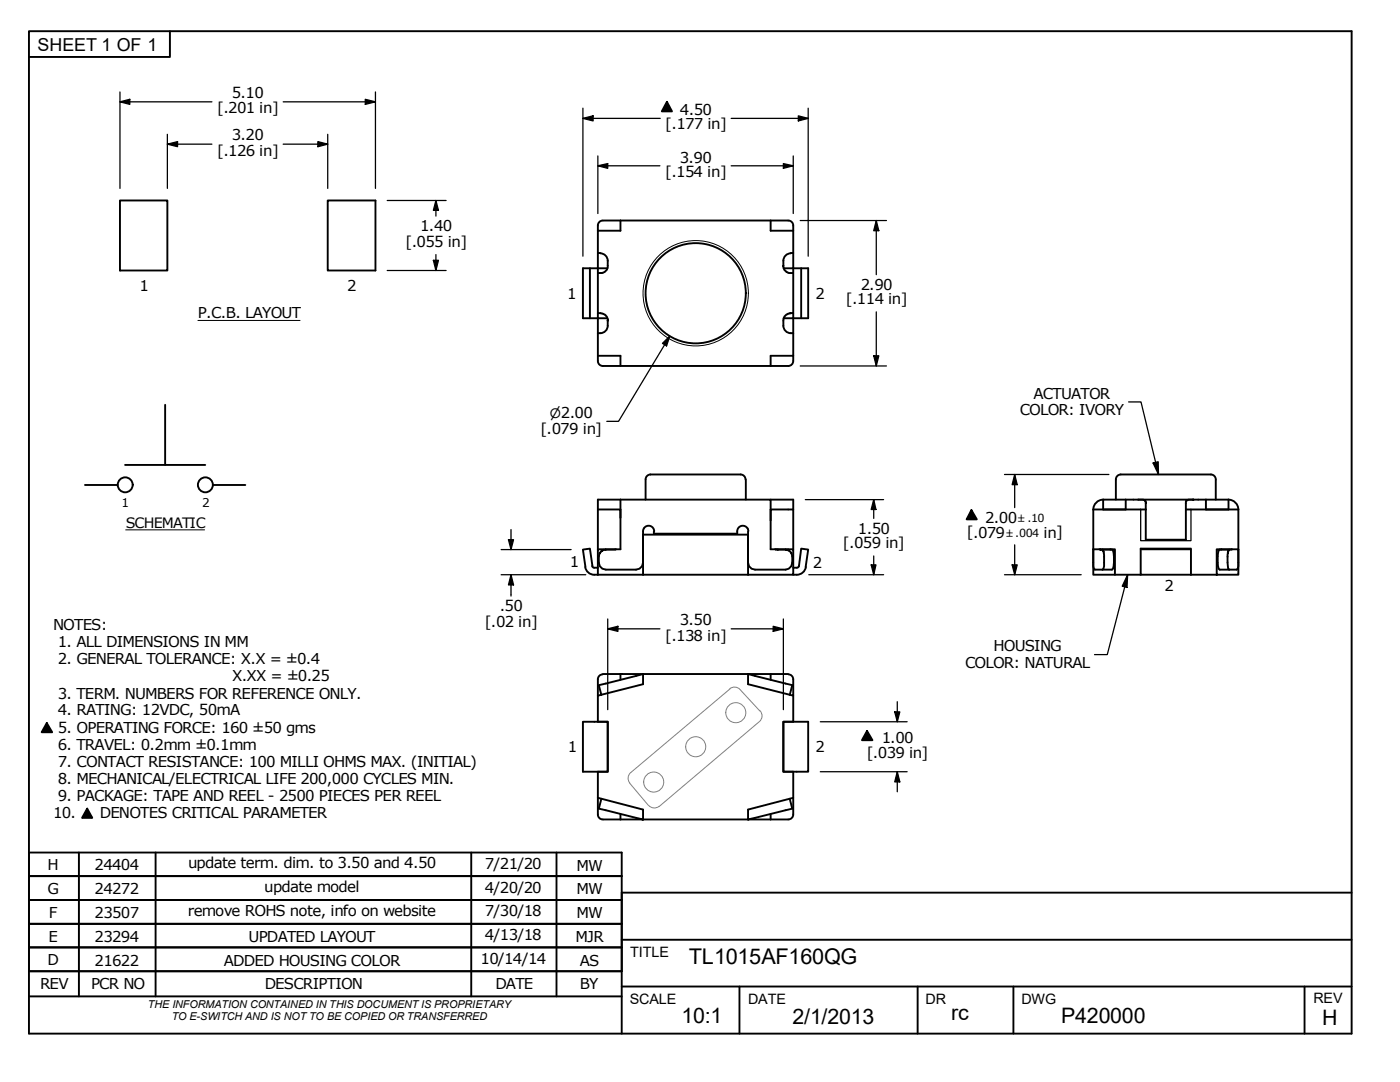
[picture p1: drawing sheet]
<svg xmlns="http://www.w3.org/2000/svg" width="279mm" height="216mm" viewBox="0 0 279 216" stroke-linecap="round" stroke-linejoin="round" font-family="sans-serif">
<!-- layer: Visible Edges(ANSI) -->
<g fill="none" stroke="#000" stroke-width=".38">
<path d="M117.7 53.5v10M119.3 50.5h.5M119.8 50.5a1.49 1.49 0 0 1 1.5 1.5M119.8 54.5h-.5v8h.6a1.41 1.41 0 0 1 1.4 1.5v-.1M120.3 44a.98 .98 0 0 0-1 1v9.5M120.3 44h37a.98 .98 0 0 1 1 1v9.5M121.2 53.5h-4.9v10h4.9M121.3 52v1a1.41 1.41 0 0 1-1.5 1.5h.1M123.8 44v2h-4.5M153.8 44v2h4.5M156.3 53.1v-.1a1.51 1.51 0 0 0 1.5 1.5h.5v8h-.5M156.3 52v1"/>
<path d="M156.4 53.5h4.9v10h-4.9M157.8 50.5h.5M157.8 50.5a1.49 1.49 0 0 0-1.5 1.5M159.9 53.5v10M119.3 71h4.5v2h30M119.3 62.5v9.5M119.3 66.5h.5M119.3 72a.98 .98 0 0 0 1 1M120.3 73h3.5M121.3 64a1.95 1.95 0 0 1-1 2.4l-.5 .1M157.7 62.5a1.52 1.52 0 0 0-1.4 1.5 1.95 1.95 0 0 0 1.1 2.4l.9 .1M158.3 71h-4.5v2"/>
<path d="M158.3 62.5v9.5M158.3 72a.98 .98 0 0 1-1 1h-3.5M123.8 99.7h30v4.2M123.8 99.7v3.6M123.8 99.7h-4.5v9.9M128.8 95.7v4M129.8 94.7h18M129.8 94.7a.98 .98 0 0 0-1 1M147.8 94.7a.98 .98 0 0 1 1 1M148.8 95.7v4M153.8 99.7h4.5v9.9M220.2 99.7h25v2h-4.5v-2"/>
<path d="M220.2 99.7v2h4.5v-2M220.2 99.7a2 2 0 0 0-2 2M222.7 95.7v4M227.1 99.7h.2a1.13 1.13 0 0 1 1.4 .5v.2v-.1M238.1 99.7h.1h-.1a1.13 1.13 0 0 0-1.4 .5v7.5h-8v-7.3M241.6 94.7a.98 .98 0 0 1 1 1M241.7 94.7h-18a.98 .98 0 0 0-1 1M242.6 95.7v4M245.1 99.7a2 2 0 0 1 2 2M116.8 113.1a1.81 1.81 0 0 0 1.8 1.6h30.7M118.2 112.9l.2 .3 .9 .1M118.2 113l-.5-3.5-1.4 .2 .5 3.5"/>
<path d="M119.3 101.7h4.5v7.9h-4.5v5.1M119.7 110.4a3.6 3.6 0 0 0 0 2.6l.5 .5 .7 .2h6l.7-.2 .5-.5 .2-.7M120.8 109.7l-.5 .1-.5 .5M122.9 109.6l-2 .1M128.3 106.7h21v8M130.6 106a1.11 1.11 0 0 0-1.2-1.1 1.11 1.11 0 0 0-1.1 1.1v8.7M149.3 106v6.3l.2 .7 .5 .5 .7 .2h6.1l.6-.2a2.7 2.7 0 0 0 .5-3.1l-.5-.6-.6-.1M149.4 106a1.15 1.15 0 0 0-1.4-1.1 1.15 1.15 0 0 0-.9 1.6h-16.6v-.5M154.7 109.6l.5 .1M155.3 109.7h1.5M158.3 101.7h-4.5v7.9h4.5v5.1h-9M158.3 114.7h.7"/>
<path d="M158.3 113.3h.7M159.4 112.9l-.4 .4M159.4 113l.5-3.5 1.4 .2-.5 3.5M160.8 113.1a1.81 1.81 0 0 1-1.8 1.6M218.2 101.7v11.3l.1 .5 .2 .2h3.4a3.4 3.4 0 0 0 .4-2.6l-.2-1.2-.2-.2h-1.9M218.2 101.7h10.5M218.2 109.6h4.3v5.1h-4.3zM219.5 109.6l.1 .1M219.6 109.7a.55 .55 0 0 1 .6 .1 .55 .55 0 0 1 .1 .6v2.6l-.3 .7M221.6 109.6l.1 .1M222.5 114.7h5.1M227.6 109.5h10.1v5.2h-10.1z"/>
<path d="M236.7 101.7h10.4M237.7 114.7h5.1M242.8 109.6h4.3v5.1h-4.3zM243.8 109.6l-.2 .1M245 110.4v.7a4.2 4.2 0 0 0 .3 2.6M245.9 109.6l-.1 .1a.6 .6 0 0 0-.8 .7v-.1M247.1 101.7v11.3l-.1 .5-.2 .2h-3.4a3.4 3.4 0 0 1-.4-2.6l.2-1.2 .2-.2h2M119.3 135.5v8.5h2v10h-2v5.2M120.3 134.6a.98 .98 0 0 0-1 .9M120.3 134.5h3.5v1.1M124 134.5h-.2h4.5M128.3 134.5l-8.8 2.2 .5 2"/>
<path d="M128.3 134.5v2l-9 2.3M128.3 134.5v.1M128.3 134.5h21M149.3 134.5h4.5M149.3 134.5v2l9 2.3v-3.3M149.3 134.5l.1 .1M149.3 134.5l8.8 2.2-.5 2M157.3 134.5h-3.5v1.1M157.3 134.6a.98 .98 0 0 1 1 .9M158.3 138.8v5.2h-2v10h2v5.2M116.3 144h5v10h-5zM120 159.4l-.5 2 8.8 2.1v-2l-9-2.3v3.3"/>
<path d="M156.3 144h5v10h-5zM157.6 159.4l.5 2-8.8 2.1M119.3 162.5a.98 .98 0 0 0 1 1M120.3 163.5h3.5M123.8 163.5h4.5h-.2M123.8 162.4v1.1M128.3 163.5h21.1M149.3 163.5h4.5M153.8 162.4v1.1M158.3 162.5v-3.3l-9 2.3v2M158.3 162.5a.98 .98 0 0 1-1 1h-3.5"/>
<circle cx="138.8" cy="58.5" r="10"/>
</g>
<path d="M227.6 101.7v6.2h10.1v-6.2M227.6 109.7h10.1" fill="none" stroke="#000" stroke-width=".25"/>
<circle cx="138.8" cy="58.5" r="10.5" fill="none" stroke="#000" stroke-width=".2"/>
<g fill="none" stroke="#808080" stroke-width=".2">
<path d="M145.6 137.4a1.49 1.49 0 0 1 2.1 .2M145.7 137.5l-19.8 16.6a1.49 1.49 0 0 0-.2 2.2l3.7 4.4a1.58 1.58 0 0 0 2.1 .2M147.7 137.6l3.9 4.3M151.5 144l-19.9 16.9M151.7 141.8a1.49 1.49 0 0 1-.1 2.2"/>
<circle cx="130.5" cy="156.1" r="2"/>
<circle cx="138.8" cy="149" r="2"/>
<circle cx="146.8" cy="142.2" r="2"/>
</g>
<!-- layer: Hatch -->
<path d="M133.1 20.3l1 1.9h-2zM193.9 101.8l1 1.8h-2zM9.3 144.3l1.1 1.8h-2.1zM173 145.9l1.1 1.8h-2.1zM17.4 161.4l1 1.8h-2z" fill="#000"/>
<!-- layer: Sketch Geometry(ANSI) -->
<g fill="none" stroke="#000" stroke-width=".38">
<path d="M5.8 6.2h263.9v200h-263.9zM33.9 6.2v5.2h-28.1M133.1 20.3l1 1.9h-2zM23.9 40h9.5v14h-9.5zM65.4 40h9.5v14h-9.5zM17 96.8h6.5M25 92.8h16M33 80.8v12M42.5 96.8h6.5M193.9 101.8l1 1.8h-2zM9.3 144.3l1.1 1.8h-2.1zM173 145.9l1.1 1.8h-2.1z"/>
<path d="M15.7 170.1v28.7M17.4 161.4l1 1.8h-2zM31.1 170.1v28.7M94 170.1v28.7M111.1 170.1v28.7M124.1 178.1h145.6M5.8 193.8h118.3h-118.3v-4.8h118.3h-118.3v-4.7h118.3h-118.3v-4.7h118.3h-118.3v-4.8h118.3h-118.3v-4.7h118.3v36.1M5.8 198.8h118.3M124.1 187.5h145.6M124.1 196.8h145.6M147.6 196.8v9.4M183.1 196.8v9.4"/>
<path d="M202.2 196.8v9.4M260.3 196.8v9.4"/>
<circle cx="25" cy="96.7" r="1.49"/>
<circle cx="41" cy="96.7" r="1.49"/>
</g>
<!-- layer: Symbols(ANSI) -->
<path d="M39.5 63.9h20.4M25.1 105.7h15.7" fill="none" stroke="#000" stroke-width=".2"/>
<!-- layer: Dimensions(ANSI) -->
<g fill="none" stroke="#000" stroke-width=".25">
<path d="M23.9 18.4v19.2M72.9 19.8l2 .5-2 .5zM74.9 18.4v19.2M23.9 20.3l2-.5v1zM23.9 20.3h18.4M33.4 28.8l2-.5v1zM33.4 28.8h8.9M33.4 26.8v10.8M56.5 28.8h8.9M56.5 20.3h18.4M63.4 28.3l2 .5-2 .5zM65.4 26.8v10.8"/>
<path d="M116.3 23.6l2.1-.5v1zM116.3 23.6h15.5M116.3 21.6v29.5M119.3 33.1l2-.5v1zM119.3 33.1h12.4M119.3 31.1v11.5M145.9 23.6h15.4M145.9 33.1h12.4M156.3 32.6l2 .5-2 .5zM158.3 31.1v11.5M159.3 23.1l2 .5-2 .5zM161.3 21.6v29.5"/>
<path d="M77.3 40h11.7M77.3 54h11.7M86.5 51.9h1l-.5 2.1zM87 40l.5 2h-1zM87 40v3.1M87 50.8v3.2M159.7 44h17.2M174.9 44l.5 2h-1zM174.9 44v10.8M133.7 67.1l-.7 1.9-.8-.5zM133.7 67.1l-10.3 17h-2.3M159.7 73h17.2"/>
<path d="M174.4 71h1l-.5 2zM174.9 62.2v10.8M160.7 99.7h15.6M174.4 99.7l.4 2h-.9zM174.4 99.7v3.7M200.5 94.7h20.8M202.5 94.7l.5 2h-1zM202.5 94.7v6.6M100 109.7h14M100 114.7h16.9M101.5 107.7h1l-.5 2zM102 114.7l.5 2h-1z"/>
<path d="M102 105.7v4M102 114.7v4.2M161.4 114.7h14.9M173.9 112.7h.9l-.4 2zM174.4 110.9v3.8M200.5 114.7h15.3M202 112.7h1l-.5 2zM202.5 108.7v6M121.3 125.5l2-.5v1zM121.3 125.5h10.4M121.3 123.5v18.1M145.9 125.5h10.4"/>
<path d="M154.3 125l2 .5-2 .5zM156.3 123.5v18.1M163.7 144h17.3M163.7 154h17.3M178.6 142h1l-.5 2zM179.1 154l.5 2h-1zM179.1 140v4M179.1 154v4"/>
</g>
<g fill="#000">
<path d="M23.9 20.3l2-.5v1z" fill-rule="evenodd"/>
<path d="M33.4 28.8l2-.5v1z" fill-rule="evenodd"/>
<path d="M63.4 28.3l2 .5-2 .5z" fill-rule="evenodd"/>
<path d="M72.9 19.8l2 .5-2 .5z" fill-rule="evenodd"/>
<path d="M116.3 23.6l2.1-.5v1z" fill-rule="evenodd"/>
<path d="M119.3 33.1l2-.5v1z" fill-rule="evenodd"/>
<path d="M156.3 32.6l2 .5-2 .5z" fill-rule="evenodd"/>
<path d="M159.3 23.1l2 .5-2 .5z" fill-rule="evenodd"/>
<path d="M86.5 51.9h1l-.5 2.1z" fill-rule="evenodd"/>
<path d="M87 40l.5 2h-1z" fill-rule="evenodd"/>
<path d="M174.9 44l.5 2h-1z" fill-rule="evenodd"/>
<path d="M133.7 67.1l-.7 1.9-.8-.5z" fill-rule="evenodd"/>
<path d="M174.4 71h1l-.5 2z" fill-rule="evenodd"/>
<path d="M202.5 94.7l.5 2h-1z" fill-rule="evenodd"/>
<path d="M101.5 107.7h1l-.5 2z" fill-rule="evenodd"/>
<path d="M102 114.7l.5 2h-1z" fill-rule="evenodd"/>
<path d="M173.9 112.7h.9l-.4 2z" fill-rule="evenodd"/>
<path d="M174.4 99.7l.4 2h-.9z" fill-rule="evenodd"/>
<path d="M202 112.7h1l-.5 2z" fill-rule="evenodd"/>
<path d="M121.3 125.5l2-.5v1z" fill-rule="evenodd"/>
<path d="M154.3 125l2 .5-2 .5z" fill-rule="evenodd"/>
<path d="M178.6 142h1l-.5 2z" fill-rule="evenodd"/>
<path d="M179.1 154l.5 2h-1z" fill-rule="evenodd"/>
</g>
<!-- layer: Symbols(ANSI) -->
<path d="M225.2 80.2h2.5l3.5 14.5M230.1 92.4l1-.3 .1 2.6zM225 114.7l-.1 2.5-.9-.2zM225 114.7l-4 15.9h-2.6" fill="none" stroke="#000" stroke-width=".25"/>
<g fill="#000">
<path d="M230.1 92.4l1-.3 .1 2.6z" fill-rule="evenodd"/>
<path d="M225 114.7l-.1 2.5-.9-.2z" fill-rule="evenodd"/>
</g>
<g font-size="4.3">
<text x="137.5" y="192.4">TL1015AF160QG</text>
<text x="189.8" y="203.5">rc</text>
<text x="136" y="204.2">10:1</text>
<text x="158.2" y="204.3">2/1/2013</text>
<text x="211.8" y="204.2">P420000</text>
<text x="263.8" y="204.5">H</text>
</g>
<text font-size="3.6" x="7.5" y="10.2">SHEET 1 OF 1</text>
<g font-size="3">
<text x="43.3" y="22.6">[.201 in]</text>
<text x="46.3" y="19.6">5.10</text>
<text x="135.7" y="22.9">4.50</text>
<text x="46.3" y="28">3.20</text>
<text x="132.7" y="25.8">[.177 in]</text>
<text x="43.3" y="31.1">[.126 in]</text>
<text x="132.7" y="35.3">[.154 in]</text>
<text x="135.7" y="32.4">3.90</text>
<text x="83.9" y="46.2">1.40</text>
<text x="80.9" y="49.3">[.055 in]</text>
<text x="27.8" y="58">1</text>
<text x="69.3" y="58">2</text>
<text x="113.2" y="59.6">1</text>
<text x="162.8" y="59.6">2</text>
<text x="171.8" y="57.8">2.90</text>
<text x="39.5" y="63.5">P.C.B. LAYOUT</text>
<text x="168.8" y="60.7">[.114 in]</text>
<text x="112" y="83.3">2.00</text>
<text x="203.5" y="82.9">COLOR: IVORY</text>
<text x="206.2" y="79.6">ACTUATOR</text>
<text x="107.9" y="86.7">[.079 in]</text>
<text x="171.2" y="106.5">1.50</text>
<text x="193" y="107.2">[.079</text>
<text x="196.6" y="104.3">2.00</text>
<text x="208.3" y="107.4">in]</text>
<text x="113.7" y="113.2">1</text>
<text x="162.2" y="113.3">2</text>
<text x="168.2" y="109.4">[.059 in]</text>
<text x="232.4" y="118">2</text>
<text x="10.6" y="125.8">NOTES:</text>
<text x="96.8" y="125.1">[.02 in]</text>
<text x="99.8" y="122">.50</text>
<text x="135.7" y="124.7">3.50</text>
<text x="11.6" y="129.2">1. ALL DIMENSIONS IN MM</text>
<text x="132.7" y="127.8">[.138 in]</text>
<text x="198.2" y="129.9">HOUSING</text>
<text x="11.6" y="132.6">2. GENERAL TOLERANCE: X.X = ±0.4</text>
<text x="46.4" y="136">X.XX = ±0.25</text>
<text x="192.6" y="133.3">COLOR: NATURAL</text>
<text x="11.6" y="139.4">3. TERM. NUMBERS FOR REFERENCE ONLY.</text>
<text x="11.6" y="142.7">4. RATING: 12VDC, 50mA</text>
<text x="11.6" y="146.2">5. OPERATING FORCE: 160 ±50 gms</text>
<text x="11.6" y="149.6">6. TRAVEL: 0.2mm ±0.1mm</text>
<text x="113.3" y="150">1</text>
<text x="176" y="148.3">1.00</text>
<text x="11.6" y="153">7. CONTACT RESISTANCE: 100 MILLI OHMS MAX. (INITIAL)</text>
<text x="162.8" y="150.1">2</text>
<text x="173" y="151.2">[.039 in]</text>
<text x="11.6" y="156.4">8. MECHANICAL/ELECTRICAL LIFE 200,000 CYCLES MIN.</text>
<text x="11.6" y="159.8">9. PACKAGE: TAPE AND REEL - 2500 PIECES PER REEL</text>
<text x="10.6" y="163.2">10.</text>
<text x="19.9" y="163.2">DENOTES CRITICAL PARAMETER</text>
<text x="9.5" y="173.7">H</text>
<text x="18.9" y="173.7">24404</text>
<text x="37.5" y="173.3">update term. dim. to 3.50 and 4.50</text>
<text x="96.8" y="173.4">7/21/20</text>
<text x="115.1" y="173.7">MW</text>
<text x="9.5" y="178.4">G</text>
<text x="18.9" y="178.4">24272</text>
<text x="52.7" y="178.1">update model</text>
<text x="96.8" y="178.1">4/20/20</text>
<text x="115.1" y="178.4">MW</text>
<text x="9.7" y="183.1">F</text>
<text x="18.9" y="183.1">23507</text>
<text x="37.5" y="182.8">remove ROHS note, info on website</text>
<text x="96.8" y="182.8">7/30/18</text>
<text x="115.1" y="183.2">MW</text>
<text x="9.7" y="187.9">E</text>
<text x="18.9" y="187.9">23294</text>
<text x="49.6" y="188">UPDATED LAYOUT</text>
<text x="96.8" y="187.6">4/13/18</text>
<text x="114.9" y="187.9">MJR</text>
<text x="8" y="197.3">REV</text>
<text x="9.5" y="192.6">D</text>
<text x="18.2" y="197.4">PCR NO</text>
<text x="18.9" y="192.7">21622</text>
<text x="44.6" y="192.8">ADDED HOUSING COLOR</text>
<text x="52.8" y="197.3">DESCRIPTION</text>
<text x="95.9" y="192.3">10/14/14</text>
<text x="98.9" y="197.3">DATE</text>
<text x="115.7" y="197.3">BY</text>
<text x="115.7" y="192.7">AS</text>
</g>
<g font-size="2.9">
<text x="25.1" y="105.3">SCHEMATIC</text>
<text x="125.8" y="190.9">TITLE</text>
<text x="125.7" y="200.4">SCALE</text>
<text x="149.3" y="200.3">DATE</text>
<text x="184.7" y="200.3">DR</text>
<text x="203.8" y="200.4">DWG</text>
<text x="262.1" y="200.2">REV</text>
</g>
<text font-size="2.6" x="109.7" y="83.3">⌀</text>
<g font-size="2.4">
<text x="24.3" y="101.2">1</text>
<text x="40.3" y="101.2">2</text>
</g>
<g font-size="2.2">
<text x="29.5" y="201.2">THE INFORMATION CONTAINED IN THIS DOCUMENT IS PROPRIETARY</text>
<text x="34.3" y="203.6">TO E-SWITCH AND IS NOT TO BE COPIED OR TRANSFERRED</text>
</g>
<g font-size="2">
<text x="200.9" y="107.2">±.004</text>
<text x="203.2" y="104.1">±.10</text>
</g>
</svg>
